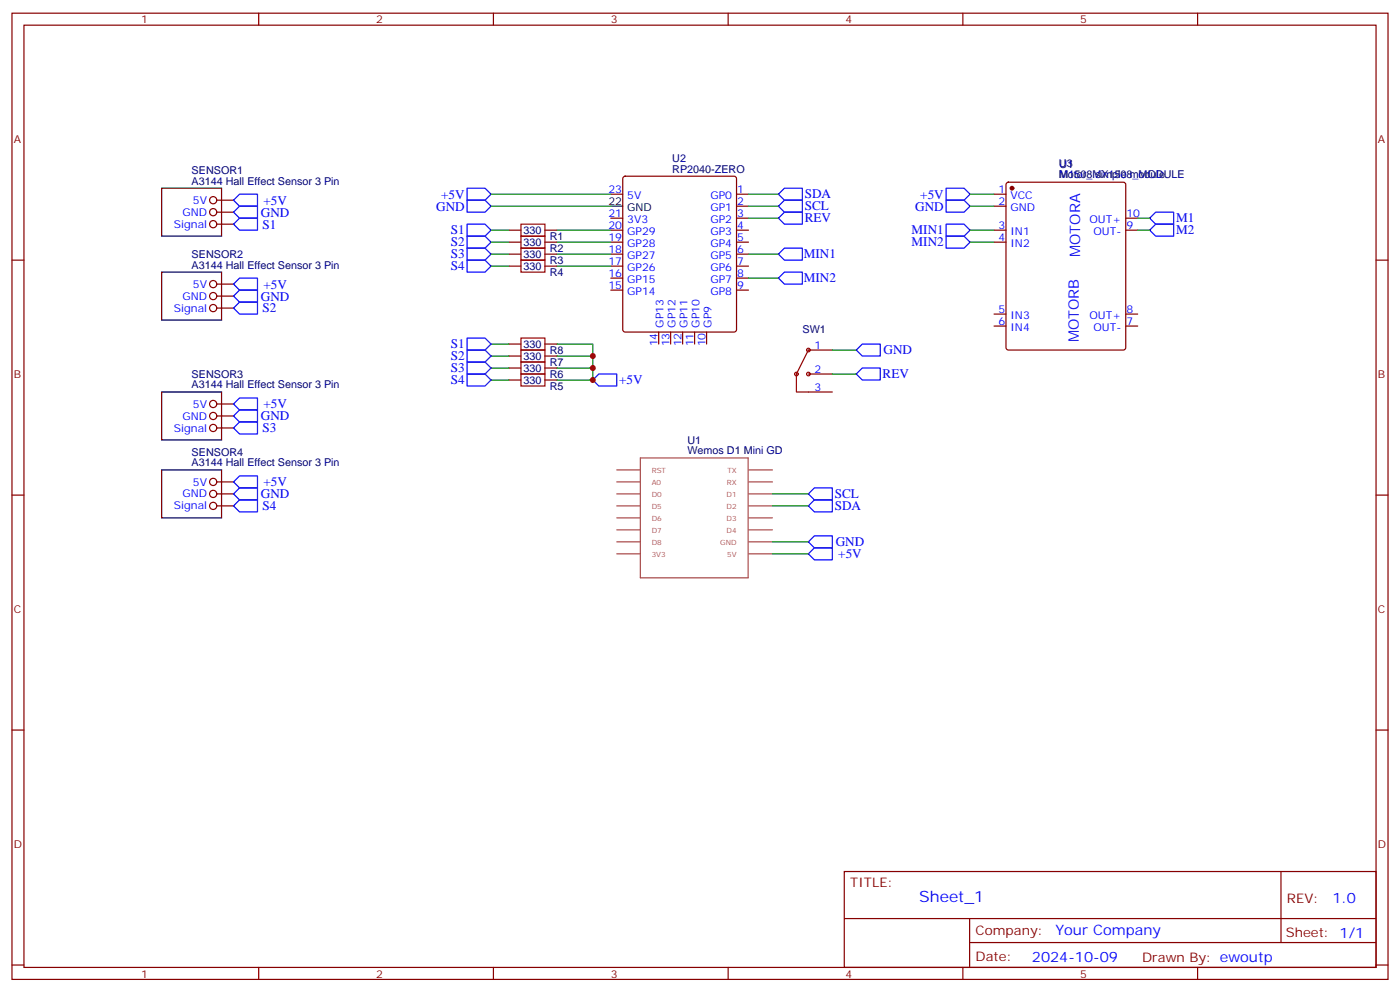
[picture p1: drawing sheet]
<svg xmlns="http://www.w3.org/2000/svg" width="412mm" height="292mm" viewBox="0 0 412 292" stroke-linecap="round" stroke-linejoin="round" font-family="sans-serif">
<g fill="none" stroke="#870000" stroke-width=".35">
<path d="M3.5 3.9h405.4v284.3h-405.4zM7.1 7.4h398.2v277.3h-398.2zM76.2 3.9v3.5M145.3 3.9v3.5M214.5 3.9v3.5M283.6 3.9v3.5M352.8 3.9v3.5M63.9 58.9h4.9M179.9 57.2h3.5M183.7 52.1l.4-.2h32.2l.5 .2 .2 .5v44.4l-.3 .5-.4 .2h-32.2l-.4-.2-.3-.5v-44.4zM217 57.2h3.5M292.8 57.2h3.5"/>
<path d="M296.6 53.8l.4-.2h33.9l.5 .2 .2 .5v48l-.2 .5-.5 .2h-33.9l-.5-.2-.2-.5v-48zM3.5 76.6h3.6M63.9 62.4h4.9M63.9 66h4.9M149.9 67.7h3.6M149.9 71.3h3.6M149.9 74.8h3.6M149.9 78.3h3.6M160.5 67.7h3.5M160.5 71.3h3.5M160.5 74.8h3.5M160.5 78.3h3.5"/>
<path d="M179.9 64.2h3.5M179.9 67.7h3.5M179.9 71.3h3.5M179.9 74.8h3.5M179.9 78.3h3.5M217 60.7h3.5M217 64.2h3.5M217 67.7h3.5M217 71.3h3.5M217 74.8h3.5M217 78.3h3.5M292.8 60.7h3.5"/>
<path d="M292.8 67.7h3.5M292.8 71.3h3.5M331.6 64.2h3.5M331.6 67.7h3.5M405.3 76.6h3.6M63.9 87.1h4.9M63.9 83.6h4.9M63.9 90.7h4.9M179.9 81.8h3.5M179.9 85.4h3.5M194 97.7v3.5M197.6 97.7v3.5"/>
<path d="M201.1 97.7v3.5M204.6 97.7v3.5M208.1 97.7v3.5M217 81.8h3.5M217 85.4h3.5M292.8 92.4h3.5M292.8 96h3.5M331.6 92.4h3.5M331.6 96h3.5M63.9 118.9h4.9M149.9 111.8h3.6M149.9 108.3h3.6"/>
<path d="M149.9 104.8h3.6M149.9 101.2h3.6M160.5 111.8h3.5M160.5 108.3h3.5M160.5 104.8h3.5M160.5 101.2h3.5M238.1 103h7.1M238.1 115.4h7.1M238.1 110.1h7.1M63.9 122.4h4.9M63.9 125.9h4.9M3.5 145.7h3.6"/>
<path d="M63.9 145.3h4.9M63.9 141.8h4.9M63.9 148.9h4.9M405.3 145.7h3.6M3.5 214.8h3.6M405.3 214.8h3.6M248.7 256.5h156.6v28.2h-156.6zM377.3 256.5v20.9M248.7 270.3h156.5M285.6 277.4h119.6M285.6 270.3v14.1M3.5 284h3.6"/>
<path d="M76.2 284.7v3.5M145.3 284.7v3.5M214.5 284.7v3.5M283.6 284.7v3.5M352.8 284.7v3.5M405.3 284h3.6"/>
<circle cx="62.8" cy="58.9" r="1.06"/>
<circle cx="62.8" cy="62.4" r="1.06"/>
<circle cx="62.8" cy="66" r="1.06"/>
<circle cx="62.8" cy="83.6" r="1.06"/>
<circle cx="62.8" cy="87.1" r="1.06"/>
<circle cx="62.8" cy="90.7" r="1.06"/>
<circle cx="62.8" cy="118.9" r="1.06"/>
<circle cx="62.8" cy="125.9" r="1.06"/>
<circle cx="62.8" cy="122.4" r="1.06"/>
<circle cx="62.8" cy="145.3" r="1.06"/>
<circle cx="62.8" cy="141.8" r="1.06"/>
<circle cx="62.8" cy="148.9" r="1.06"/>
</g>
<g fill="none" stroke="#a64a4a" stroke-width=".35">
<path d="M181.7 138.3h6.9M188.6 134.8h31.8v35.2h-31.8zM220.6 138.3h6.9M181.7 141.8h6.9M181.7 145.3h6.9M181.7 148.9h6.9M181.7 152.4h6.9M181.7 155.9h6.9M181.7 159.5h6.9M220.6 141.8h6.9M220.6 145.3h6.9M220.6 148.9h6.9"/>
<path d="M220.6 152.4h6.9M220.6 155.9h6.9M220.6 159.5h6.9M181.7 163h6.9M220.6 163h6.9"/>
</g>
<path d="M47.6 55.4h17.7v14.1h-17.7zM179.9 60.7h3.5M47.6 80.1h17.7v14.1h-17.7zM47.6 115.4h17.7v14.1h-17.7zM47.6 138.3h17.7v14.1h-17.7z" fill="none" stroke="#000" stroke-width=".35"/>
<g fill="none" stroke="#00f" stroke-width=".35">
<path d="M70.6 57.2h5.2v3.5h-5.2l-1.8-1.8zM137.6 55.4h5.3l1.7 1.8-1.7 1.7h-5.3zM137.6 58.9h5.3l1.7 1.8-1.7 1.7h-5.3zM231.1 55.4h5.3v3.5h-5.3l-1.8-1.7zM231.1 58.9h5.3v3.5h-5.3l-1.8-1.7zM278.7 55.4h5.3l1.8 1.8-1.8 1.7h-5.3zM278.7 58.9h5.3l1.8 1.8-1.8 1.7h-5.3zM70.6 60.7h5.2v3.5h-5.2l-1.8-1.8zM70.6 64.2h5.2v3.5h-5.2l-1.8-1.7zM137.6 66h5.3l1.7 1.7-1.7 1.8h-5.3zM137.6 69.5h5.3l1.7 1.8-1.7 1.7h-5.3zM137.6 73h5.3l1.7 1.8-1.7 1.8h-5.3z"/>
<path d="M137.6 76.6h5.3l1.7 1.7-1.7 1.8h-5.3zM231.1 73h5.3v3.6h-5.3l-1.8-1.8zM231.1 62.4h5.3v3.6h-5.3l-1.8-1.8zM278.7 66h5.3l1.8 1.7-1.8 1.8h-5.3zM278.7 69.5h5.3l1.8 1.8-1.8 1.7h-5.3zM338.7 64.2l1.7-1.8h5.3v3.6h-5.3zM340.4 66h5.3v3.5h-5.3l-1.7-1.8zM70.6 81.8h5.2v3.6h-5.2l-1.8-1.8zM70.6 85.4h5.2v3.5h-5.2l-1.8-1.8zM70.6 88.9h5.2v3.5h-5.2l-1.8-1.7zM137.6 99.5h5.3l1.7 1.7-1.7 1.8h-5.3zM231.1 80.1h5.3v3.5h-5.3l-1.8-1.8z"/>
<path d="M70.6 117.1h5.2v3.5h-5.2l-1.8-1.7zM137.6 110.1h5.3l1.7 1.7-1.7 1.8h-5.3zM137.6 106.5h5.3l1.7 1.8-1.7 1.8h-5.3zM137.6 103h5.3l1.7 1.8-1.7 1.7h-5.3zM176.4 110.1h5.3v3.5h-5.3l-1.8-1.8zM254 108.3h5.3v3.5h-5.3l-1.8-1.7zM254 101.2h5.3v3.6h-5.3l-1.8-1.8zM70.6 120.6h5.2v3.6h-5.2l-1.8-1.8zM70.6 124.2h5.2v3.5h-5.2l-1.8-1.8zM70.6 140.1h5.2v3.5h-5.2l-1.8-1.8zM70.6 143.6h5.2v3.5h-5.2l-1.8-1.8zM70.6 147.1h5.2v3.5h-5.2l-1.8-1.7z"/>
<path d="M239.9 157.7h5.3v3.5h-5.3l-1.8-1.7zM239.9 143.6h5.3v3.5h-5.3l-1.8-1.8zM239.9 147.1h5.3v3.5h-5.3l-1.8-1.7zM239.9 161.2h5.3v3.5h-5.3l-1.8-1.7z"/>
</g>
<g fill="none" stroke="#008700" stroke-width=".35">
<path d="M144.6 57.2h35.3M220.5 57.2h8.8M285.8 57.2h7M144.6 60.7h35.3M144.6 67.7h5.3M144.6 71.3h5.3M144.6 74.8h5.3M144.6 78.3h5.3M164 67.7h15.9M164 71.3h15.9M164 74.8h15.9M164 78.3h15.9"/>
<path d="M220.5 60.7h8.8M220.5 74.8h8.8M220.5 64.2h8.8M285.8 60.7h7M285.8 67.7h7M285.8 71.3h7M335.1 67.7h3.6M335.1 64.2h3.6M220.5 81.8h8.8M144.6 111.8h5.3M144.6 108.3h5.3M144.6 104.8h5.3"/>
<path d="M144.6 101.2h5.3M164 101.2h10.6v10.6h-10.6M164 108.3h10.6M164 104.8h10.6M245.2 103h7M245.2 110.1h7M227.5 159.5h10.6M227.5 145.3h10.6M227.5 148.9h10.6M227.5 163h10.6"/>
</g>
<path d="M153.5 66h7v3.5h-7zM153.5 69.5h7v3.5h-7zM153.5 73h7v3.6h-7zM153.5 76.6h7v3.5h-7zM153.5 99.5h7v3.5h-7zM153.5 110.1h7v3.5h-7zM153.5 106.5h7v3.6h-7zM153.5 103h7v3.5h-7z" fill="none" stroke="#a10000" stroke-width=".35"/>
<circle cx="298.1" cy="55.4" r=".53" fill="#870000" stroke="#870000" stroke-width=".35"/>
<g fill="none" stroke="#900" stroke-width=".35">
<path d="M238.1 103l-3.5 7.1v5.3h3.5"/>
<circle cx="234.6" cy="110.1" r=".53"/>
<circle cx="238.1" cy="103" r=".53"/>
<circle cx="238.1" cy="110.1" r=".53"/>
</g>
<g fill="#c00">
<circle cx="174.6" cy="111.8" r=".88"/>
<circle cx="174.6" cy="104.8" r=".88"/>
<circle cx="174.6" cy="108.3" r=".88"/>
</g>
<text font-size="4.6" fill="#00f" x="270.8" y="265.5">Sheet_1</text>
<g font-size="4.2" fill="#00f">
<text x="318.2" y="75.6" transform="rotate(-90 318.2 75.6)">MOTORA</text>
<text x="317.8" y="100.7" transform="rotate(-90 317.8 100.7)">MOTORB</text>
<text x="392.5" y="265.7">1.0</text>
<text x="310.9" y="275.3">Your Company</text>
<text x="304" y="283.1">2024-10-09</text>
</g>
<g font-size="3.9" fill="#00f">
<text x="130" y="58.4">+5V</text>
<text x="237.1" y="58.4">SDA</text>
<text x="271.1" y="58.4">+5V</text>
<text x="76.8" y="63.7">GND</text>
<text x="77.6" y="60.2">+5V</text>
<text x="128.5" y="61.9">GND</text>
<text x="237.1" y="61.9">SCL</text>
<text x="237.1" y="65.5">REV</text>
<text x="269.6" y="61.9">GND</text>
<text x="346.4" y="65.5">M1</text>
<text x="77.3" y="67.3">S1</text>
<text x="132.8" y="69">S1</text>
<text x="268.5" y="69">MIN1</text>
<text x="346.4" y="68.9">M2</text>
<text x="132.8" y="72.5">S2</text>
<text x="132.8" y="76.1">S3</text>
<text x="236.8" y="76.1">MIN1</text>
<text x="268.5" y="72.5">MIN2</text>
<text x="132.8" y="79.6">S4</text>
<text x="236.8" y="83.1">MIN2</text>
<text x="76.8" y="88.4">GND</text>
<text x="77.6" y="84.9">+5V</text>
<text x="77.3" y="92">S2</text>
<text x="132.8" y="106">S2</text>
<text x="132.8" y="102.5">S1</text>
<text x="260.3" y="104.3">GND</text>
<text x="132.8" y="113.1">S4</text>
<text x="132.8" y="109.6">S3</text>
<text x="182.4" y="113.1">+5V</text>
<text x="260" y="111.2">REV</text>
<text x="76.8" y="123.7">GND</text>
<text x="77.6" y="120.2">+5V</text>
<text x="77.3" y="127.2">S3</text>
<text x="77.6" y="143.1">+5V</text>
<text x="76.8" y="146.6">GND</text>
<text x="245.9" y="146.5">SCL</text>
<text x="77.3" y="150.2">S4</text>
<text x="245.9" y="150.1">SDA</text>
<text x="246.2" y="160.8">GND</text>
<text x="246.9" y="164.3">+5V</text>
</g>
<g font-size="3.9" fill="#800">
<text x="250.5" y="261.1">TITLE:</text>
<text x="379.1" y="265.7">REV:</text>
<text x="287.4" y="275.3">Company:</text>
<text x="378.7" y="275.9">Sheet: 1/1</text>
<text x="287.4" y="282.9">Date:</text>
<text x="336.4" y="283">Drawn By: ewoutp</text>
</g>
<g font-size="3.2" fill="#800">
<text x="41.6" y="6.9">1</text>
<text x="110.8" y="6.9">2</text>
<text x="179.9" y="6.9">3</text>
<text x="249.1" y="6.9">4</text>
<text x="318.2" y="6.9">5</text>
<text x="4.1" y="42">A</text>
<text x="405.9" y="42">A</text>
<text x="4.1" y="111.1">B</text>
<text x="405.9" y="111.1">B</text>
<text x="4.1" y="180.3">C</text>
<text x="405.9" y="180.3">C</text>
<text x="4.1" y="249.4">D</text>
<text x="405.9" y="249.4">D</text>
<text x="41.6" y="287.7">1</text>
<text x="110.8" y="287.7">2</text>
<text x="179.9" y="287.7">3</text>
<text x="249.1" y="287.7">4</text>
<text x="318.2" y="287.7">5</text>
</g>
<g font-size="3.2" fill="#000080">
<text x="198" y="47.7">U2</text>
<text x="56.5" y="51.2">SENSOR1</text>
<text x="198" y="50.8">RP2040-ZERO</text>
<text x="311.9" y="52.4">Motor_MX1508_MODULE</text>
<text x="311.9" y="49.2">U3</text>
<text x="312.1" y="52.5">M1508 simple module</text>
<text x="312.1" y="49.3">U1</text>
<text x="56.5" y="54.3">A3144 Hall Effect Sensor 3 Pin</text>
<text x="154.2" y="68.9">330</text>
<text x="161.9" y="70.6">R1</text>
<text x="56.5" y="75.9">SENSOR2</text>
<text x="154.2" y="72.4">330</text>
<text x="154.2" y="75.9">330</text>
<text x="161.9" y="74.2">R2</text>
<text x="161.9" y="77.7">R3</text>
<text x="56.5" y="79">A3144 Hall Effect Sensor 3 Pin</text>
<text x="154.2" y="79.4">330</text>
<text x="161.9" y="81.2">R4</text>
<text x="236.4" y="98.1">SW1</text>
<text x="154.2" y="105.9">330</text>
<text x="154.2" y="102.4">330</text>
<text x="161.9" y="107.7">R7</text>
<text x="161.9" y="104.1">R8</text>
<text x="56.5" y="111.2">SENSOR3</text>
<text x="154.2" y="113">330</text>
<text x="154.2" y="109.4">330</text>
<text x="161.9" y="111.2">R6</text>
<text x="56.5" y="114.3">A3144 Hall Effect Sensor 3 Pin</text>
<text x="161.9" y="114.7">R5</text>
<text x="202.5" y="130.6">U1</text>
<text x="56.5" y="137.2">A3144 Hall Effect Sensor 3 Pin</text>
<text x="56.5" y="134.1">SENSOR4</text>
<text x="202.5" y="133.7">Wemos D1 Mini GD</text>
</g>
<g font-size="3.2" fill="#00f">
<text x="56.8" y="60">5V</text>
<text x="179.2" y="56.8">23</text>
<text x="184.7" y="58.6">5V</text>
<text x="209.3" y="58.6">GP0</text>
<text x="217.1" y="56.8">1</text>
<text x="294.1" y="56.8">1</text>
<text x="297.6" y="58.6">VCC</text>
<text x="53.7" y="63.5">GND</text>
<text x="179.2" y="63.9">21</text>
<text x="184.7" y="65.6">3V3</text>
<text x="209.3" y="62.1">GP1</text>
<text x="209.3" y="65.6">GP2</text>
<text x="217.1" y="60.3">2</text>
<text x="217.1" y="63.9">3</text>
<text x="294.1" y="60.3">2</text>
<text x="297.6" y="62.1">GND</text>
<text x="320.9" y="65.6">OUT+</text>
<text x="331.8" y="63.9">10</text>
<text x="51.2" y="67">Signal</text>
<text x="179.2" y="70.9">19</text>
<text x="179.2" y="67.4">20</text>
<text x="184.7" y="69.1">GP29</text>
<text x="209.3" y="69.1">GP3</text>
<text x="217.1" y="67.4">4</text>
<text x="217.1" y="70.9">5</text>
<text x="294.1" y="67.4">3</text>
<text x="294.1" y="70.9">4</text>
<text x="297.6" y="69.1">IN1</text>
<text x="322.1" y="69.1">OUT-</text>
<text x="331.8" y="67.4">9</text>
<text x="179.2" y="78">17</text>
<text x="179.2" y="74.4">18</text>
<text x="184.7" y="76.2">GP27</text>
<text x="184.7" y="72.7">GP28</text>
<text x="209.3" y="72.7">GP4</text>
<text x="209.3" y="76.2">GP5</text>
<text x="217.1" y="74.4">6</text>
<text x="217.1" y="78">7</text>
<text x="297.6" y="72.7">IN2</text>
<text x="179.2" y="81.5">16</text>
<text x="184.7" y="83.3">GP15</text>
<text x="184.7" y="79.7">GP26</text>
<text x="209.3" y="79.7">GP6</text>
<text x="209.3" y="83.3">GP7</text>
<text x="217.1" y="81.5">8</text>
<text x="53.7" y="88.2">GND</text>
<text x="56.8" y="84.7">5V</text>
<text x="179.2" y="85">15</text>
<text x="184.7" y="86.8">GP14</text>
<text x="209.3" y="86.8">GP8</text>
<text x="217.1" y="85">9</text>
<text x="51.2" y="91.7">Signal</text>
<text x="294.1" y="92.1">5</text>
<text x="294.1" y="95.6">6</text>
<text x="297.6" y="93.8">IN3</text>
<text x="320.9" y="93.8">OUT+</text>
<text x="331.8" y="95.6">7</text>
<text x="331.8" y="92.1">8</text>
<text x="193.7" y="101.9" transform="rotate(-90 193.7 101.9)">14</text>
<text x="195.4" y="96.4" transform="rotate(-90 195.4 96.4)">GP13</text>
<text x="197.2" y="101.9" transform="rotate(-90 197.2 101.9)">13</text>
<text x="199" y="96.4" transform="rotate(-90 199 96.4)">GP12</text>
<text x="200.7" y="101.9" transform="rotate(-90 200.7 101.9)">12</text>
<text x="202.5" y="96.4" transform="rotate(-90 202.5 96.4)">GP11</text>
<text x="204.3" y="101.9" transform="rotate(-90 204.3 101.9)">11</text>
<text x="206" y="96.4" transform="rotate(-90 206 96.4)">GP10</text>
<text x="207.8" y="101.9" transform="rotate(-90 207.8 101.9)">10</text>
<text x="209.5" y="96.4" transform="rotate(-90 209.5 96.4)">GP9</text>
<text x="297.6" y="97.4">IN4</text>
<text x="322.1" y="97.4">OUT-</text>
<text x="239.9" y="102.7">1</text>
<text x="239.9" y="109.7">2</text>
<text x="56.8" y="119.9">5V</text>
<text x="239.9" y="115">3</text>
<text x="53.7" y="123.5">GND</text>
<text x="51.2" y="127">Signal</text>
<text x="56.8" y="142.9">5V</text>
<text x="51.2" y="149.9">Signal</text>
<text x="53.7" y="146.4">GND</text>
</g>
<g font-size="3.2">
<text x="179.2" y="60.3">22</text>
<text x="184.7" y="62.1">GND</text>
</g>
<g font-size="2.1" fill="#a54b4b">
<text x="192" y="139.3">RST</text>
<text x="192" y="142.9">A0</text>
<text x="214.1" y="142.9">RX</text>
<text x="214.3" y="139.3">TX</text>
<text x="192" y="146.4">D0</text>
<text x="192" y="149.9">D5</text>
<text x="214" y="149.9">D2</text>
<text x="214" y="146.4">D1</text>
<text x="192" y="153.4">D6</text>
<text x="214" y="153.4">D3</text>
<text x="192" y="157">D7</text>
<text x="192" y="160.5">D8</text>
<text x="212.2" y="160.5">GND</text>
<text x="214" y="157">D4</text>
<text x="192" y="164">3V3</text>
<text x="214.2" y="164">5V</text>
</g>
</svg>
